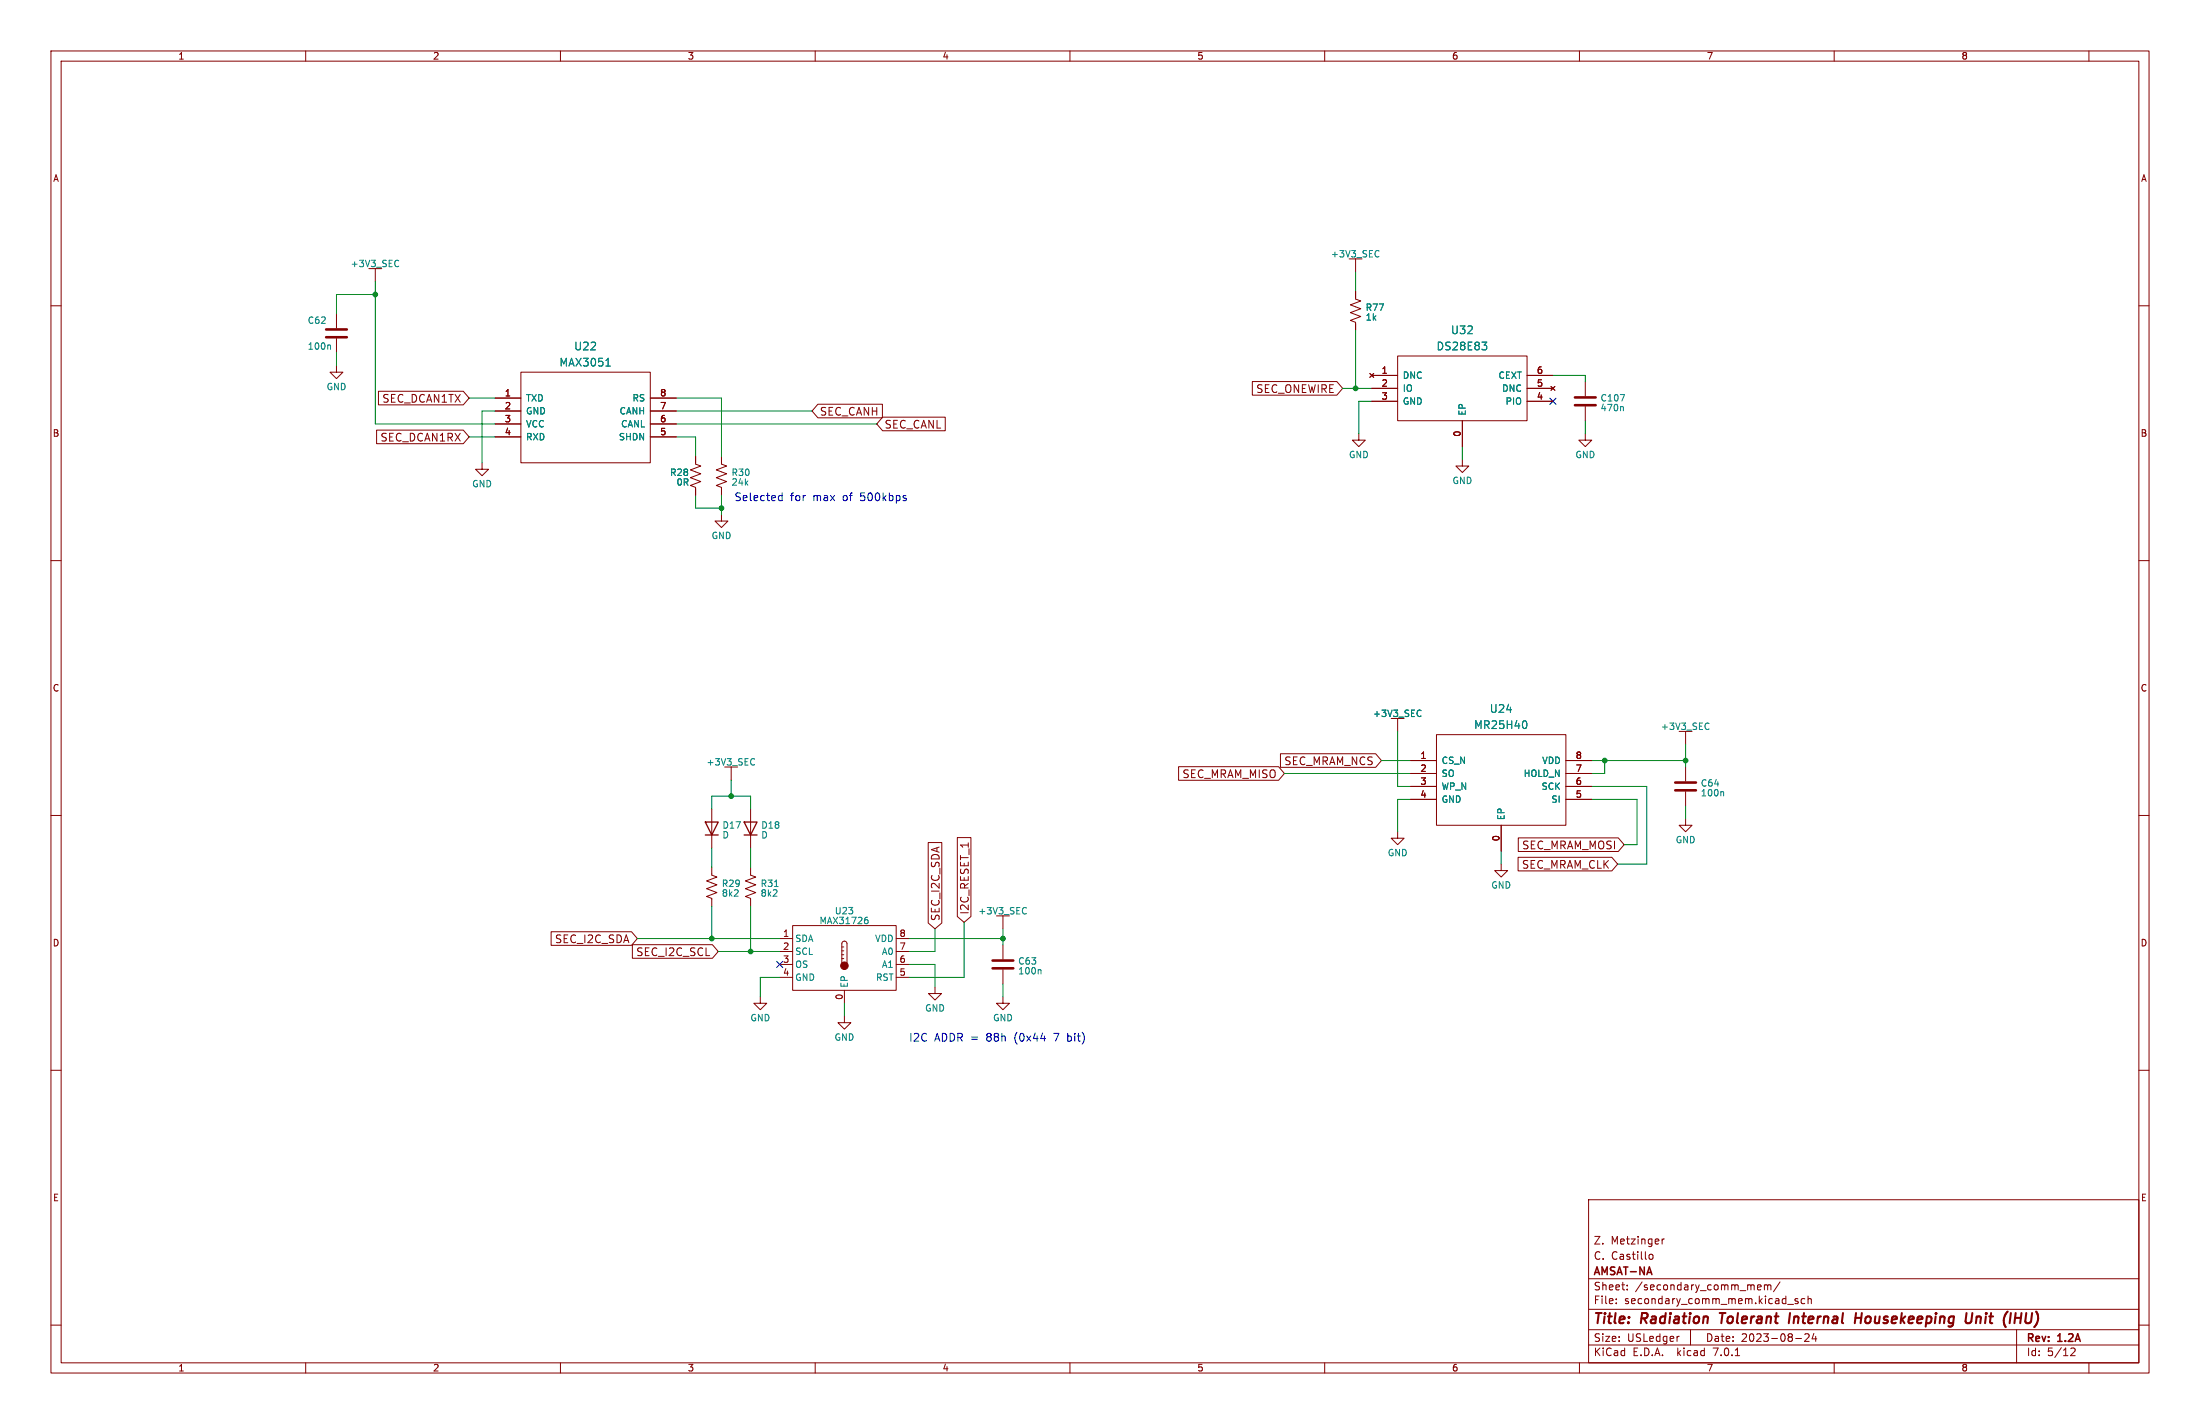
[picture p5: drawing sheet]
<svg xmlns="http://www.w3.org/2000/svg" width="432mm" height="279mm" viewBox="0 0 432 279" stroke-linecap="round" stroke-linejoin="round" font-family="sans-serif">
<g fill="none" stroke="#840000" stroke-width=".2">
<path d="M10 10h411.8v259.4h-411.8zM12 12h407.8v255.4h-407.8zM60 10v2M110 10v2M160 10v2M210 10v2M260 10v2M310 10v2M360 10v2M410 10v2M10 60h2M73.7 52.7v2.5"/>
<path d="M266.1 57.2v1.5l1 .4-2.1 .7 2.1 .8-2.1 .7 2.1 .8-2.1 .8 1.1 .3v1.6M266.1 50.8v2.5M419.8 60h2M66 71.8v1.2h1.3l-1.3 1.3-1.2-1.3h1.2M66 61.6v2.8M66 66.4v2.8M74.3 76.8h16.6l1.2 1.3-1.2 1.3h-16.6zM97.2 78.1h5M102.2 73h25.4v17.8h-25.4zM127.6 78.1h5.1M160.5 79.3h12.7v2.7h-12.7l-1.1-1.4zM245.8 74.9h16.6l1.1 1.3-1.1 1.3h-16.6z"/>
<path d="M268.9 73.3l.7 .7M269.2 73.7h5.1M269.2 76.2h5.1M269.2 78.7h5.1M269.6 73.3l-.7 .7M274.3 69.9h25.4v12.7h-25.4zM299.7 73.7h5.1M299.7 76.2h5.1M299.7 78.7h5.1M304.4 75.8l.8 .8M305.2 75.8l-.8 .8M311.1 74.9v2.8"/>
<path d="M311.1 79.8v2.8M73.9 84.4h17l1.2 1.3-1.2 1.4h-17zM94.6 90.8v1.3h1.3l-1.3 1.2-1.3-1.2h1.3M97.2 80.6h5M97.2 83.2h5M97.2 85.7h5M127.6 80.6h5.1M127.6 83.2h5.1M127.6 85.7h5.1M136.5 89.5v1.6l1 .3-2 .8 2 .8-2 .7 2 .8-2 .8 1 .3v1.6M141.6 89.5v1.6l1 .3-2 .8 2 .8-2 .7 2 .8-2 .8 1 .3v1.6M173.2 81.9h12.3v2.6h-12.3l-1.1-1.3z"/>
<path d="M266.7 85.1v1.3h1.3l-1.3 1.2-1.3-1.2h1.3M287 90.2v1.2h1.3l-1.3 1.3-1.3-1.3h1.3M287 82.6v5M311.1 85.1v1.3h1.3l-1.3 1.2-1.2-1.2h1.2M10 110h2M141.6 101v1.2h1.3l-1.3 1.3-1.3-1.3h1.3M419.8 110h2M10 160h2M139.7 158.8v7.6M143.5 150.5v2.5M147.3 158.8v7.6M231.3 150.4h19.7l1.1 1.4-1.1 1.3h-19.7z"/>
<path d="M251.3 147.9h18.7l1.1 1.3-1.1 1.4h-18.7zM274.3 141v2.5M276.9 149.2h5M276.9 151.8h5M276.9 154.3h5M276.9 156.8h5M281.9 144.1h25.4v17.8h-25.4zM307.3 149.2h5.1M307.3 151.8h5.1M307.3 154.3h5.1M307.3 156.8h5.1M330.8 143.5v2.6"/>
<path d="M330.8 150.5v2.8M330.8 155.3v2.8M419.8 160h2M139.7 170.2v1.5l1 .4-2 .7 2 .8-2 .8 2 .7-2 .8 1 .4v1.5M147.3 170.2v1.5l1 .4-2 .7 2 .8-2 .8 2 .7-2 .8 1 .4v1.5M182.2 165.3h2.6v15.8l-1.3 1.1-1.3-1.1zM187.9 164.3h2.7v15.5l-1.4 1.2-1.3-1.2zM196.8 179.7v2.5M274.3 163.2v1.3h1.3l-1.3 1.2-1.3-1.2h1.3M294.6 169.5v1.3h1.3l-1.3 1.3-1.2-1.3h1.2M294.6 161.9v5.1M298 168.2h18.4l1.1 1.3-1.1 1.4h-18.4z"/>
<path d="M298 164.4h19.6l1.2 1.3-1.2 1.4h-19.6zM330.8 160.7v1.2h1.3l-1.3 1.3-1.2-1.3h1.2M108.2 182.8h15.8l1.1 1.4-1.1 1.3h-15.8zM124.1 185.4h15.7l1.2 1.3-1.2 1.3h-15.7zM149.2 195.6v1.3h1.3l-1.3 1.2-1.2-1.2h1.2M153 184.2h2.6M153 186.7h2.6M153 189.2h2.6M153 191.8h2.6M155.6 181.6h20.3v12.7h-20.3zM165.2 189v-3.9l.2-.3 .3-.1 .4 .1 .1 .3v3.9M165.2 188.1h.4"/>
<path d="M165.2 187.3h.4M165.2 186.6h.4M165.2 185.8h.4M165.7 199.4v1.3h1.3l-1.3 1.2-1.2-1.2h1.2M165.7 194.3v2.6M175.9 184.2h2.5M175.9 186.7h2.5M175.9 189.2h2.5M175.9 191.8h2.5M183.5 193.7v1.2h1.3l-1.3 1.3-1.3-1.3h1.3M196.8 195.6v1.3h1.3l-1.3 1.2-1.2-1.2h1.2M196.8 185.4v2.8"/>
<path d="M196.8 190.2v2.8M10 210h2M419.8 210h2M311.8 235.4h108v32h-108zM10 260h2M311.8 256.9h108M311.8 250.9h108M317.2 255.7v.1M317.2 254.9v.1M319.4 253v.1M319.4 252.2v.1M323.7 246.2l.5-.1 .2 .3-.1 .6-.4 .1-.2-.1"/>
<path d="M326.2 243.1v1M326.7 243.1l-.5 .3M345.2 252.1l.4 .1 .1 .3-.8 .1M345.6 253l-.4 .1M346.3 252.2l.4-.1 .2 .2M346.3 252.1v1M346.9 252.3l.3-.2 .3 .1 .1 .9M346.9 252.3v.8M349.4 251.5l-1.3 2M350.9 255.9h1.1M352.9 254.9l-.4-.1-.2 .2 .1 .2 .5 .2v.3h-.6M354.2 254.9l-.4-.1-.3 .3 .2 .6h.5"/>
<path d="M354.9 254.9l.2-.1 .3 .1 .1 .9M354.9 254.3v1.5M419.8 260h2M60 267.4v2M110 267.4v2M160 267.4v2M210 267.4v2M260 267.4v2M310 267.4v2M311.8 263.9h108M311.8 260.9h108M329.4 262.2h.2"/>
<path d="M331.8 260.9v3M340.6 266h.8M352.4 262.6h1.2M354.2 261.8l.6-.1 .3 .4-.9 1.1h.9M356 261.6l-.3 1.1h.9M356.4 262.2v1M360 267.4v2M395.8 260.9v6.5M406.4 264.6l.6-.1 .2 .1 .1 .3-.9 1.1h.9M410 267.4v2"/>
</g>
<path d="M337.5 257.6h1.2M351.3 257.6l-.2 2M364.2 258.6h1.1M364.3 257.6l-.3 2M365.4 257.6l-.2 2M387.1 257.6l-.2 1.6a.66 .66 0 0 1-.8 .4M395.5 258.6h1.1M395.6 257.6l-.2 2" fill="none" stroke="#840000" stroke-width=".4"/>
<g fill="none" stroke="#008484" stroke-width=".2">
<path d="M78 51.1l.3 .1M78.3 52.2l-.3 .1M270.4 49.2l.3 .1M270.7 50.3l-.3 .1M64.7 67.7l.2 .2v.6M118.9 71.8h.9M290.9 67.1h.9l-.5 .6M291.5 67.7l.3 .3v.4l-.3 .3M318.4 79.8l.2 .1v.7M278.7 139.3l.2 .1M147.9 148.9l.2 .1M148.1 150l-.2 .1"/>
<path d="M278.9 140.5l-.2 .1M299.5 141.5l.2 .5-.2 .9M335.2 141.9l.2 .1M335.4 143l-.2 .1M338.1 155.3l.2 .2v.7M170 180h.3M201.2 178.1l.2 .1M201.4 179.2l-.2 .1M169.9 180.4h.2l.3 .3-.1 .4-.4 .1M204.1 190.2l.2 .2v.7"/>
</g>
<path d="M138.4 161.3h2.6l-1.3 2.5zM138.4 163.8h2.6M146 161.3h2.6l-1.3 2.5zM146 163.8h2.6" fill="none" stroke="#840000" stroke-width=".25"/>
<path d="M64 66.2h4.1M64 64.6h4.1M309.1 79.5h4.1M309.1 78h4.1M328.8 155.1h4.1M328.8 153.5h4.1M194.8 190h4.1M194.8 188.5h4.1" fill="none" stroke="#840000" stroke-width=".51"/>
<circle cx="165.7" cy="189.5" r=".74" fill="#840000" stroke="#840000" stroke-width=".2"/>
<path d="M152.9 98.2h.6M152.9 97.3h.6M153.5 96.7v1.5M177.5 97.7l.3 .1 .1 .2-.2 .2h-.3M177.5 97.2l.3 .1M204.3 203.8h.9" fill="none" stroke="#0000c2" stroke-width=".2"/>
<g fill="none" stroke="#008400" stroke-width=".2">
<path d="M73.7 57.8h-7.7v3.8M73.7 55.2v28h23.5M266.1 53.3v3.9M66 69.2v2.6M92.1 78.1h5.1M132.7 78.1h8.9v11.4M263.5 76.2h5.7M266.1 64.8v11.4M269.2 78.7h-2.5v6.4M304.8 73.7h6.3v1.2M92.1 85.7h5.1M97.2 80.6h-2.6v10.2"/>
<path d="M132.7 83.2h39.4M132.7 80.6h26.7M132.7 85.7h3.8v3.8M136.5 97.2v2.5h5.1M141.6 97.2v3.8M287 87.6v2.6M311.1 82.6v2.5M139.7 158.8v-2.6h7.6v2.6M143.5 153v3.2M252.1 151.8h24.8M271.1 149.2h5.8M274.3 143.5v10.8h2.6"/>
<path d="M276.9 156.8h-2.6v6.4M312.4 156.8h8.9v8.9h-2.5M312.4 154.3h10.8v15.2h-5.7M312.4 149.2h18.4M315 149.2v2.6h-2.6M330.8 146.1v4.4M330.8 158.1v2.6M139.7 166.4v3.8M139.7 177.8v6.4M147.3 166.4v3.8M147.3 177.8v8.9M294.6 167v2.5"/>
<path d="M125.1 184.2h27.9M141 186.7h12M153 191.8h-3.8v3.8M165.7 196.9v2.5M178.4 184.2h18.4M178.4 189.2h5.1v4.5M183.5 182.2v4.5h-5.1M189.2 181v10.8h-10.8M196.8 182.2v3.2M196.8 193v2.6"/>
</g>
<path d="M304.2 78.1l1.2 1.2M305.4 78.1l-1.2 1.2M152.4 188.6l1.2 1.2M153.6 188.6l-1.2 1.2" fill="none" stroke="#000084" stroke-width=".2"/>
<g fill="#008400" stroke="#008400" stroke-width=".2">
<circle cx="141.6" cy="99.7" r=".46"/>
<circle cx="147.3" cy="186.7" r=".46"/>
<circle cx="139.7" cy="184.2" r=".46"/>
<circle cx="143.5" cy="156.2" r=".46"/>
<circle cx="196.8" cy="184.2" r=".46"/>
<circle cx="73.7" cy="57.8" r=".46"/>
<circle cx="330.8" cy="149.2" r=".46"/>
<circle cx="315" cy="149.2" r=".46"/>
<circle cx="266.1" cy="76.2" r=".46"/>
</g>
<g font-size="2.8" fill="#840000">
<text x="312.8" y="260.2">Title:</text>
<text x="322.2" y="260.2">Radiation</text>
<text x="338.3" y="260.2">Tolerant</text>
<text x="352.4" y="260.2">Internal</text>
<text x="366" y="260.2">Housekeeping</text>
<text x="388.3" y="260.2">Unit</text>
<text x="396.3" y="260.2">(IHU)</text>
</g>
<g font-size="2.1" fill="#008484">
<text x="284.7" y="65.7">U32</text>
<text x="112.6" y="68.9">U22</text>
<text x="281.9" y="68.9">DS28E83</text>
<text x="109.7" y="72.1">MAX3051</text>
<text x="289.3" y="143.2">MR25H40</text>
<text x="292.4" y="140">U24</text>
</g>
<g font-size="2.1" fill="#840000">
<text x="246.5" y="77.3">SEC_ONEWIRE</text>
<text x="74.9" y="79.2">SEC_DCAN1TX</text>
<text x="160.9" y="81.7">SEC_CANH</text>
<text x="74.6" y="86.8">SEC_DCAN1RX</text>
<text x="173.6" y="84.2">SEC_CANL</text>
<text x="232" y="152.8">SEC_MRAM_MISO</text>
<text x="252" y="150.3">SEC_MRAM_NCS</text>
<text x="298.7" y="166.8">SEC_MRAM_MOSI</text>
<text x="298.6" y="170.6">SEC_MRAM_CLK</text>
<text x="190.3" y="179.5" transform="rotate(-90 190.3 179.5)">I2C_RESET_1</text>
<text x="108.8" y="185.2">SEC_I2C_SDA</text>
<text x="184.6" y="180.7" transform="rotate(-90 184.6 180.7)">SEC_I2C_SDA</text>
<text x="124.8" y="187.8">SEC_I2C_SCL</text>
<text x="312.8" y="244.3">Z.</text>
<text x="316.2" y="244.3">Metzinger</text>
<text x="312.8" y="250.5">AMSAT-NA</text>
<text x="312.8" y="247.3">C. Castillo</text>
<text x="312.8" y="256">File:</text>
<text x="312.8" y="253.3">Sheet:</text>
<text x="318.8" y="256">secondary_comm_mem.kicad_sch</text>
<text x="321" y="253.3">/secondary_comm_mem/</text>
<text x="312.8" y="263.4">Size:</text>
<text x="319.4" y="263.4">USLedger</text>
<text x="334.8" y="263.4">Date:</text>
<text x="341.7" y="263.4">2023-08-24</text>
<text x="397.8" y="263.6">Rev:</text>
<text x="404" y="263.6">1.2A</text>
<text x="312.8" y="266.2">KiCad</text>
<text x="320.5" y="266.2">E.D.A.</text>
<text x="329.2" y="266.2">kicad</text>
<text x="336.3" y="266.2">7.0.1</text>
<text x="397.8" y="266.2">Id:</text>
<text x="401.8" y="266.2">5/12</text>
</g>
<g font-size="2.1" fill="#0000c2">
<text x="144.1" y="98.4">Selected</text>
<text x="155.1" y="98.4">for</text>
<text x="159.5" y="98.4">max</text>
<text x="165.4" y="98.4">of</text>
<text x="168.9" y="98.4">500kbps</text>
<text x="178.4" y="204.5">I2C</text>
<text x="183.4" y="204.5">ADDR =</text>
<text x="193.6" y="204.5">88h</text>
<text x="199.1" y="204.5">(0x44</text>
<text x="207" y="204.5">7</text>
<text x="209.7" y="204.5">bit)</text>
</g>
<g font-size="1.8" fill="#840000">
<text x="35" y="11.8">1</text>
<text x="85" y="11.8">2</text>
<text x="135" y="11.8">3</text>
<text x="185" y="11.8">4</text>
<text x="235" y="11.8">5</text>
<text x="285" y="11.8">6</text>
<text x="335" y="11.8">7</text>
<text x="385" y="11.8">8</text>
<text x="10.4" y="35.8">A</text>
<text x="420.2" y="35.8">A</text>
<text x="99" y="77.9">1</text>
<text x="129.5" y="77.9">8</text>
<text x="271.1" y="73.4">1</text>
<text x="271.1" y="75.9">2</text>
<text x="301.6" y="75.9">5</text>
<text x="301.6" y="73.4">6</text>
<text x="99" y="80.4">2</text>
<text x="99" y="82.9">3</text>
<text x="129.5" y="82.9">6</text>
<text x="129.5" y="80.4">7</text>
<text x="271.1" y="78.5">3</text>
<text x="301.6" y="78.5">4</text>
<text x="10.3" y="85.8">B</text>
<text x="99" y="85.5">4</text>
<text x="129.5" y="85.5">5</text>
<text x="286.8" y="85.8" transform="rotate(-90 286.8 85.8)">0</text>
<text x="420.1" y="85.8">B</text>
<text x="10.3" y="135.8">C</text>
<text x="420.1" y="135.8">C</text>
<text x="278.7" y="149">1</text>
<text x="309.2" y="149">8</text>
<text x="278.7" y="151.5">2</text>
<text x="278.7" y="154.1">3</text>
<text x="309.2" y="154.1">6</text>
<text x="309.2" y="151.5">7</text>
<text x="278.7" y="156.6">4</text>
<text x="309.2" y="156.6">5</text>
<text x="294.4" y="165.1" transform="rotate(-90 294.4 165.1)">0</text>
<text x="10.3" y="185.8">D</text>
<text x="153.6" y="183.9">1</text>
<text x="176.5" y="183.9">8</text>
<text x="420.1" y="185.8">D</text>
<text x="153.6" y="186.4">2</text>
<text x="153.6" y="189">3</text>
<text x="153.6" y="191.5">4</text>
<text x="176.5" y="191.5">5</text>
<text x="176.5" y="189">6</text>
<text x="176.5" y="186.4">7</text>
<text x="165.5" y="196.2" transform="rotate(-90 165.5 196.2)">0</text>
<text x="10.4" y="235.8">E</text>
<text x="420.2" y="235.8">E</text>
<text x="35" y="269.2">1</text>
<text x="85" y="269.2">2</text>
<text x="135" y="269.2">3</text>
<text x="185" y="269.2">4</text>
<text x="235" y="269.2">5</text>
<text x="285" y="269.2">6</text>
<text x="335" y="269.2">7</text>
<text x="385" y="269.2">8</text>
</g>
<g font-size="1.8" fill="#008484">
<text x="68.8" y="52.6">+3V3_SEC</text>
<text x="261.2" y="50.7">+3V3_SEC</text>
<text x="60.3" y="63.7">C62</text>
<text x="268" y="61.2">R77</text>
<text x="268" y="63.1">1k</text>
<text x="60.3" y="68.8">100n</text>
<text x="64" y="76.7">GND</text>
<text x="275.3" y="74.5">DNC</text>
<text x="275.3" y="77">IO</text>
<text x="294" y="74.5">CEXT</text>
<text x="294.7" y="77">DNC</text>
<text x="103.3" y="78.9">TXD</text>
<text x="103.3" y="81.5">GND</text>
<text x="121.5" y="81.5">CANH</text>
<text x="124" y="78.9">RS</text>
<text x="275.3" y="79.6">GND</text>
<text x="287.8" y="81.5" transform="rotate(-90 287.8 81.5)">EP</text>
<text x="295.4" y="79.6">PIO</text>
<text x="314.1" y="78.9">C107</text>
<text x="314.1" y="80.8">470n</text>
<text x="103.3" y="84">VCC</text>
<text x="103.3" y="86.6">RXD</text>
<text x="121.4" y="86.6">SHDN</text>
<text x="121.8" y="84">CANL</text>
<text x="92.6" y="95.8">GND</text>
<text x="131.5" y="93.5">R28</text>
<text x="132.7" y="95.4">0R</text>
<text x="143.5" y="93.5">R30</text>
<text x="143.5" y="95.4">24k</text>
<text x="264.7" y="90.1">GND</text>
<text x="285" y="95.1">GND</text>
<text x="309.2" y="90.1">GND</text>
<text x="139.6" y="105.9">GND</text>
<text x="269.4" y="140.8">+3V3_SEC</text>
<text x="325.9" y="143.4">+3V3_SEC</text>
<text x="138.6" y="150.4">+3V3_SEC</text>
<text x="283" y="150.1">CS_N</text>
<text x="283" y="152.6">SO</text>
<text x="283" y="155.1">WP_N</text>
<text x="298.9" y="152.6">HOLD_N</text>
<text x="302.4" y="155.1">SCK</text>
<text x="302.6" y="150.1">VDD</text>
<text x="333.8" y="154.5">C64</text>
<text x="283" y="157.7">GND</text>
<text x="295.5" y="160.9" transform="rotate(-90 295.5 160.9)">EP</text>
<text x="304.4" y="157.7">SI</text>
<text x="333.8" y="156.4">100n</text>
<text x="141.7" y="162.7">D17</text>
<text x="141.7" y="164.7">D</text>
<text x="149.4" y="162.7">D18</text>
<text x="149.4" y="164.7">D</text>
<text x="328.8" y="165.6">GND</text>
<text x="272.3" y="168.2">GND</text>
<text x="141.6" y="174.2">R29</text>
<text x="141.6" y="176.1">8k2</text>
<text x="149.2" y="174.2">R31</text>
<text x="149.2" y="176.1">8k2</text>
<text x="163.8" y="179.6">U23</text>
<text x="191.9" y="179.6">+3V3_SEC</text>
<text x="292.6" y="174.5">GND</text>
<text x="156.1" y="185">SDA</text>
<text x="160.8" y="181.5">MAX31726</text>
<text x="171.6" y="185">VDD</text>
<text x="156.1" y="187.5">SCL</text>
<text x="156.1" y="190.1">OS</text>
<text x="173" y="190.1">A1</text>
<text x="173" y="187.5">A0</text>
<text x="199.8" y="189.4">C63</text>
<text x="199.8" y="191.3">100n</text>
<text x="156.1" y="192.6">GND</text>
<text x="166.6" y="193.8" transform="rotate(-90 166.6 193.8)">EP</text>
<text x="171.8" y="192.6">RST</text>
<text x="147.2" y="200.5">GND</text>
<text x="181.5" y="198.6">GND</text>
<text x="194.9" y="200.5">GND</text>
<text x="163.7" y="204.4">GND</text>
</g>
</svg>
